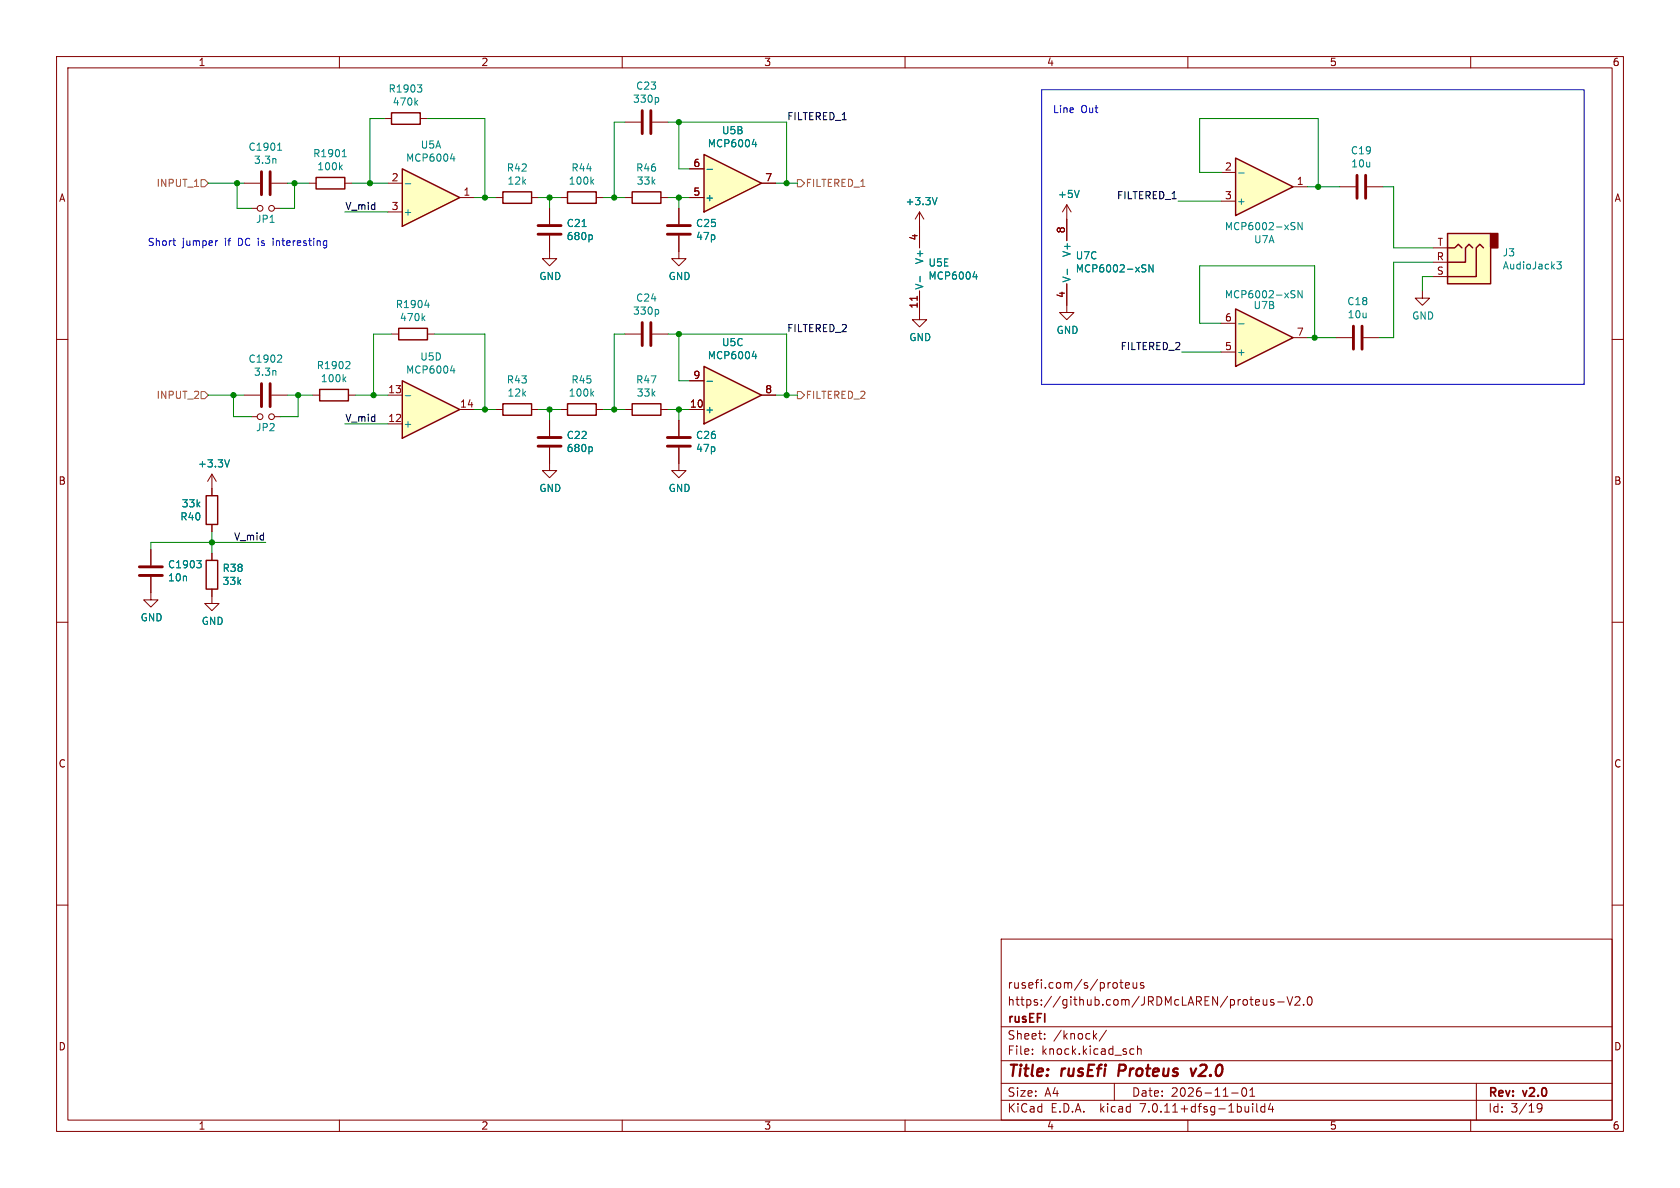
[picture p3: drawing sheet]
<svg xmlns="http://www.w3.org/2000/svg" width="297mm" height="210mm" viewBox="0 0 297 210" stroke-linecap="round" stroke-linejoin="round" font-family="sans-serif">
<g fill="none" stroke="#840000" stroke-width=".18">
<path d="M10 10h277v190h-277zM12 12h273v186h-273zM60 10v2M110 10v2M160 10v2M210 10v2M260 10v2M10 60h2M253.4 46.4h2.5M253.4 48.9h2.5M253.4 43.8h2.5M285 60h2"/>
<path d="M10 110h2M285 110h2M10 160h2M285 160h2M177 166h108v32h-108zM197.5 173.8v.8M198 173.7h.5M198.2 173.2v1.3l.3 .2M199 174.2l.7-.1-.1-.3-.4-.1-.2 .2v.7h.6M200.3 173.7l.1 .9 .3 .1 .3-.1M201 173.7v1M202.2 173.8l-.4-.1-.2 .2 .1 .2 .5 .2v.3h-.6"/>
<path d="M222 177.6h.6M222 176.8l.5-.1 .2 .4-.7 .1M223.3 176.7l.1 .9 .3 .1 .3-.1M224 176.7v1M225.2 176.8l-.4-.1-.2 .2 .1 .2 .5 .2v.3h-.6M225.9 177.1h1.1M227.5 176.2l.5 1.5 .5-1.5M229 176.3l.5-.1 .2 .1 .1 .3-.9 1.1h.9M230.5 177.6v.1M231.2 176.3l.3-.1a.81 .81 0 0 1 .5 .6 .81 .81 0 0 1-.3 .8l-.1 .1a.81 .81 0 0 1-.4-1.4zM60 198v2M110 198v2"/>
<path d="M160 198v2M177 194.5h108M177 191.5h108M177 187.5h108M177 181.5h108M182.5 186.3v.1M182.5 185.5v.1M184.7 183.6v.1M184.7 182.8v.1M193.5 183.1l.4 .6M193.9 182.7l-.6 .6M195.6 182.1l-1.3 2"/>
<path d="M197 191.5v3M199.9 186.3h.6M199.9 185.5h.6M201.1 185.5l.2-.1 .4 .1v.9M201.1 184.9v1.5M210 198v2M217.7 193.2h1.2M219.7 192.4l.2-.1a.81 .81 0 0 1 .6 .6 .81 .81 0 0 1-.3 .8l-.2 .1a.81 .81 0 0 1-.3-1.4zM221 193.8h.8M221 192.7l.4-.4v1.5M221.5 195.1v.1M221.5 195.6v1"/>
<path d="M222.2 195.1v1.3l.2 .2M223.6 195.7l-.4-.1-.3 .3v.4l.1 .2h.6M223.6 195.1v1.5M224.6 195l-.4 1.1h1M225 195.6v1M260 198v2M261 191.5v6.5M271.7 195.4l.3-.3 .5 .1a.99 .99 0 0 1-.3 1.4h-.3M271.7 195.7l.3 .3h.5l.1-.3"/>
</g>
<path d="M197.9 188.2l-.2 2M210.5 188.9l.3 1.3 .7-1.3" fill="none" stroke="#840000" stroke-width=".4"/>
<path d="M255.9 41.3h7.6v8.9h-7.6z" fill="#ffffc2" stroke="#ffffc2" stroke-width=".18"/>
<path d="M263.5 41.3h1.3v2.5h-1.3z" fill="#840000" stroke="#840000" stroke-width=".25"/>
<path d="M255.9 41.3h7.6v8.9h-7.6zM255.9 43.8h1.3l.6-.6 .6 .6M260.3 43.8l-.6-.6-.6 .6v2.6h-3.2M262.3 43.8l-.7-.6-.6 .6v5.1h-5.1" fill="none" stroke="#840000" stroke-width=".25"/>
<path d="M275.2 46.3h.8l-.4 .5 .3 .1v.5l-.1 .1-.6-.1" fill="none" stroke="#008484" stroke-width=".18"/>
<path d="M218.4 27.9l10.2 5.1-10.2 5.1z" fill="#ffffc2"/>
<path d="M218.4 27.9l10.2 5.1-10.2 5.1zM56.5 68.8h5.1v2.1h-5.1z" fill="none" stroke="#840000" stroke-width=".25"/>
<path d="M215.9 30.5h2.5M215.9 35.6h2.5M228.6 33h2.5M188.6 54v1.2h1.3l-1.3 1.3-1.3-1.3h1.3M55.2 69.9h1.3M61.6 69.9h1.3" fill="none" stroke="#840000" stroke-width=".18"/>
<path d="M219 30.6h.9M228.4 39.3l.5 .1M230.2 39.3v1.3l-.7-1.3v1.3M228.7 40l.2 .2-.2 .4M60.8 67l.3 .5M61.1 66.6l-.4 .5M61.6 63.9l.3 .2-.1 .3-.7 .8h.8" fill="none" stroke="#008484" stroke-width=".18"/>
<path d="M218.4 54.6l10.2 5.1-10.2 5.1z" fill="#ffffc2"/>
<path d="M88.9 33.9h5.1v2h-5.1zM218.4 54.6l10.2 5.1-10.2 5.1zM36.4 87.6h2.1v5.1h-2.1zM36.4 99.1h2.1v5h-2.1z" fill="none" stroke="#840000" stroke-width=".25"/>
<g fill="none" stroke="#840000" stroke-width=".18">
<path d="M43.2 32.4h2.8M44.4 36.8h1.1M48 32.4h2.8M48.5 36.8h1M87.6 34.9h1.3M94 34.9h1.2M188.6 36.2l-.8 1.3M188.6 36.2v6.3M188.6 36.2l.8 1.3M236.9 33h2.7M241.7 33h2.8M188.6 50.2v3.8"/>
<path d="M215.9 57.2h2.5M228.6 59.7h2.5M236.2 59.7h2.8M241 59.7h2.8M251.5 51.4v1.3h1.2l-1.2 1.3-1.3-1.3h1.3M97.2 79.1v4.1h1.2l-1.2 1.3-1.3-1.3h1.3M97.2 74.3v2.8M120 79.1v4.1h1.3l-1.3 1.3-1.3-1.3h1.3M120 74.3v2.8M215.9 62.2h2.5M26.7 97.2v2.7M37.5 83.8l-.8 1.3"/>
<path d="M37.5 83.8v3.8M37.5 92.7v1.3M37.5 97.8v1.3M37.5 83.8l.7 1.3M26.7 102v4h1.2l-1.2 1.3-1.3-1.3h1.3M37.5 104.1v2.6h1.2l-1.2 1.3-1.3-1.3h1.3"/>
<circle cx="46" cy="36.8" r=".51"/>
<circle cx="48" cy="36.8" r=".51"/>
</g>
<g fill="none" stroke="#008484" stroke-width=".18">
<path d="M48.7 28.1l.1 .8M49.1 26.6h.7M49.2 25.6l.2-.3v1.3M190.8 33.7l-.4 1.2M188.7 47.6v.9M202.1 46.8l.5 .1M202.3 47.5l.3 .2-.3 .4M203.8 46.8v1.3l-.7-1.3v1.3M219 57.2h.9M228.4 51.4h.5M228.7 52l.2 .3-.2 .3M230.2 51.4v1.2l-.7-1.2v1.2"/>
<path d="M104.5 79l.2 .2v.4l-.2 .2M34.8 99.1h.8l-.5 .5M35.3 99.6l.3 .2v.3l-.3 .3M40.6 81.3l-.5 1.2"/>
</g>
<path d="M46.2 30.4v4M47.8 30.4v4M239.9 31v4.1M241.4 31v4.1M239.3 57.7v4M240.8 57.7v4M95.1 77.3h4.1M95.1 78.9h4.1M118 77.3h4M118 78.9h4M24.6 100.2h4.1M24.6 101.7h4.1" fill="none" stroke="#840000" stroke-width=".51"/>
<path d="M71.1 67.3l10.2 5.1-10.2 5.1z" fill="#ffffc2"/>
<path d="M69.2 19.9h5.1v2.1h-5.1zM55.9 31.4h5.1v2h-5.1zM70.5 58h5.1v2.1h-5.1zM71.1 67.3l10.2 5.1-10.2 5.1zM88.9 71.4h5.1v2h-5.1zM100.3 71.4h5.1v2h-5.1zM111.8 71.4h5v2h-5z" fill="none" stroke="#840000" stroke-width=".25"/>
<g fill="none" stroke="#840000" stroke-width=".18">
<path d="M54.6 32.4h1.3M61 32.4h1.2M67.9 21h1.3M74.3 21h1.3M97.2 36.8v2.8M120 36.8v2.8M69.2 59.1h1.3M75.6 59.1h1.2M97.2 41.7v4h1.2l-1.2 1.3-1.3-1.3h1.3M110.5 59.1h2.8M115.3 59.1h2.8M120 41.7v4h1.3l-1.3 1.3-1.3-1.3h1.3"/>
<path d="M68.6 74.9h2.5M68.6 69.9h2.5M81.3 72.4h2.5M87.6 72.4h1.3M94 72.4h1.2M99.1 72.4h1.2M105.4 72.4h1.3M110.5 72.4h1.3M116.8 72.4h1.3"/>
</g>
<g fill="none" stroke="#008484" stroke-width=".18">
<path d="M73.5 18.1l.3 .5M73.8 15h.8l-.5 .5M73.8 17.7l-.4 .5M74.3 15.5l.3 .2v.3l-.3 .3M60.1 29.5l.4 .5M60.5 27.7h.7M60.5 29.2l-.5 .5M60.6 26.7l.3-.3v1.3M74.7 56.2l.4 .5M75.1 54h.8M75.1 55.8l-.5 .5M75.7 53.5v.9"/>
<path d="M102.9 40.1h.7M104.5 41.5l.2 .3v.3l-.2 .3M116.2 54.7l.2 .2v.4l-.2 .2M71.6 69.9h1M79.6 65.5h.8M80.3 65.1v.9M104.6 69.5l.4 .5M105 69.2l-.5 .5"/>
</g>
<path d="M95.1 39.9h4.1M118 39.9h4M95.1 41.4h4.1M113.5 57v4.1M115.1 57v4.1M118 41.4h4" fill="none" stroke="#840000" stroke-width=".51"/>
<path d="M124.5 64.8l10.1 5.1-10.1 5z" fill="#ffffc2"/>
<path d="M124.5 64.8l10.1 5.1-10.1 5z" fill="none" stroke="#840000" stroke-width=".25"/>
<path d="M121.9 72.4h2.6M121.9 67.3h2.6M134.6 69.9h2.6" fill="none" stroke="#840000" stroke-width=".18"/>
<path d="M125 67.4h1M133 63h.8M133.6 62.6v.8" fill="none" stroke="#008484" stroke-width=".18"/>
<path d="M124.5 27.3l10.1 5.1-10.1 5.1z" fill="#ffffc2"/>
<path d="M124.5 27.3l10.1 5.1-10.1 5.1z" fill="none" stroke="#840000" stroke-width=".25"/>
<path d="M121.9 34.9h2.6M121.9 29.8h2.6M134.6 32.4h2.6" fill="none" stroke="#840000" stroke-width=".18"/>
<path d="M125 29.9h1M133 25.5h.8M133.6 25.1v.9" fill="none" stroke="#008484" stroke-width=".18"/>
<path d="M71.1 29.8l10.2 5.1-10.2 5.1z" fill="#ffffc2"/>
<path d="M71.1 29.8l10.2 5.1-10.2 5.1zM100.3 33.9h5.1v2h-5.1zM111.8 33.9h5v2h-5z" fill="none" stroke="#840000" stroke-width=".25"/>
<g fill="none" stroke="#840000" stroke-width=".18">
<path d="M68.6 32.4h2.5M68.6 37.5h2.5M81.3 34.9h2.5M97.2 36.8v2.8M99.1 34.9h1.2M105.4 34.9h1.3M110.5 34.9h1.3M110.5 21.6h2.8M115.3 21.6h2.8M116.8 34.9h1.3M120 36.8v2.8M121.9 34.9h2.6"/>
<path d="M121.9 29.8h2.6M134.6 32.4h2.6M162.6 37.5l-.8 1.2M162.6 37.5v6.3M162.6 37.5l.7 1.2M188.6 38.7v3.8M97.2 41.7v2.8M120 41.7v2.8M162.1 52.4v.7M162.6 51.4v5.1h1.2l-1.2 1.3-1.3-1.3h1.3M188.6 50.2v3.8M43.2 69.9h2.8"/>
<path d="M44.4 73.7h1.1M48 69.9h2.8M48.5 73.7h1M97.2 74.3v2.8M97.2 79.1v2.8M120 74.3v2.8M120 79.1v2.8M121.9 72.4h2.6M121.9 67.3h2.6M134.6 69.9h2.6M26.7 97.2v2.7M37.5 86.4v1.2"/>
<path d="M37.5 92.7v1.3M37.5 97.8v1.3M26.7 102v2.8M37.5 104.1v1.3"/>
<circle cx="46" cy="73.7" r=".51"/>
<circle cx="48" cy="73.7" r=".51"/>
</g>
<g fill="none" stroke="#008484" stroke-width=".18">
<path d="M116.2 17.2l.2 .3v.3l-.2 .3M71.6 32.5h1M79.6 28.1h.8M80.3 27.6v.9M104.6 32.1l.4 .5M105 31.7l-.5 .5M125 29.9h1M133 25.5h.8M133.6 25.1v.9M165.7 34.9l-.5 1.3M190.8 33.7l-.4 1.2M102.9 40.1h.7"/>
<path d="M104.5 41.5l.2 .3v.3l-.2 .3M162.7 48.8v1M172 48.9h.8M172.6 48.5v.8M188.7 47.6v.9M202.1 46.8l.5 .1M202.3 47.5l.3 .2-.3 .4M203.8 46.8v1.3l-.7-1.3v1.3M48.7 65.6l.1 .7M49.6 62.8l.2 .2-.1 .3-.7 .7h.8M104.5 79l.2 .2v.4l-.2 .2M125 67.4h1"/>
<path d="M133 63h.8M133.6 62.6v.8M34.8 99.1h.8l-.5 .5M35.3 99.6l.3 .2v.3l-.3 .3M40.6 81.3l-.5 1.2"/>
</g>
<path d="M113.5 19.6v4M115.1 19.6v4M46.2 67.8v4.1M47.8 67.8v4.1" fill="none" stroke="#840000" stroke-width=".51"/>
<path d="M35.6 31.8h.6l.6 .6-.6 .6h-.6zM141 31.8h.6l.6 .6-.6 .6h-.6zM35.6 69.2h.6l.6 .7-.6 .6h-.6zM141 69.2h.6l.6 .7-.6 .6h-.6z" fill="none" stroke="#848400" stroke-width=".18"/>
<path d="M184.1 15.9h95.9v52h-95.9zM30.5 42.6h.5M30.8 43.3l.2 .1M38.5 42.6h-.3M48.3 42.1v.2M48.3 42.6v.8M57.4 42.6h.4M57.8 43.3l-.4 .1M57.8 42.6v1l-.3 .2" fill="none" stroke="#0000c2" stroke-width=".18"/>
<g fill="none" stroke="#008400" stroke-width=".18">
<path d="M36.8 32.4h6.4M41.9 32.4v4.4h2.5M50.8 32.4h3.8M52.1 32.4v4.4h-2.6M61 37.5h7.6M62.2 32.4h6.4M67.9 21h-2.5v11.4M75.6 21h10.1v13.9M83.8 34.9h3.8M95.2 34.9h3.9M97.2 34.9v1.9M106.7 34.9h3.8"/>
<path d="M110.5 21.6h-1.9v13.3M118.1 34.9h3.8M118.1 21.6h21v10.8M120 21.6v8.2h1.9M120 34.9v1.9M137.2 32.4h3.8M208.3 35.6h7.6M215.9 30.5h-3.8v-9.5h20.9v12M231.1 33h5.8M244.5 33h1.9v10.8h7M69.2 59.1h-3.2v10.8M76.8 59.1h8.9v13.3"/>
<path d="M110.5 59.1h-1.9v13.3M118.1 59.1h21v10.8M120 59.1v8.2h1.9M215.9 57.2h-3.8v-10.2h20.3v12.7M231.1 59.7h5.1M253.4 46.4h-7v13.3h-2.6M253.4 48.9h-1.9v2.5M36.8 69.9h6.4M41.3 69.9v3.8h3.1M50.8 69.9h4.4M52.7 69.9v3.8h-3.2M61 74.9h7.6"/>
<path d="M62.9 69.9h5.7M83.8 72.4h3.8M95.2 72.4h3.9M97.2 72.4v1.9M106.7 72.4h3.8M118.1 72.4h3.8M120 72.4v1.9M137.2 69.9h3.8M208.9 62.2h7M37.5 94v3.8M47 95.9h-20.3v1.3"/>
</g>
<g fill="#008400" stroke="#008400" stroke-width=".18">
<circle cx="108.6" cy="34.9" r=".46"/>
<circle cx="120" cy="34.9" r=".46"/>
<circle cx="120" cy="21.6" r=".46"/>
<circle cx="139.1" cy="69.9" r=".46"/>
<circle cx="120" cy="72.4" r=".46"/>
<circle cx="139.1" cy="32.4" r=".46"/>
<circle cx="52.7" cy="69.9" r=".46"/>
<circle cx="41.3" cy="69.9" r=".46"/>
<circle cx="52.1" cy="32.4" r=".46"/>
<circle cx="41.9" cy="32.4" r=".46"/>
<circle cx="37.5" cy="95.9" r=".46"/>
<circle cx="108.6" cy="72.4" r=".46"/>
<circle cx="85.7" cy="72.4" r=".46"/>
<circle cx="66" cy="69.9" r=".46"/>
<circle cx="97.2" cy="72.4" r=".46"/>
<circle cx="120" cy="59.1" r=".46"/>
<circle cx="233" cy="33" r=".46"/>
<circle cx="232.4" cy="59.7" r=".46"/>
<circle cx="85.7" cy="34.9" r=".46"/>
<circle cx="65.4" cy="32.4" r=".46"/>
<circle cx="97.2" cy="34.9" r=".46"/>
</g>
<g font-size="2.8" fill="#840000">
<text x="178" y="190.9">Title:</text>
<text x="187.7" y="190.9">rusEfi</text>
<text x="198.6" y="190.9">Proteus</text>
<text x="212.2" y="190.9">v2.0</text>
</g>
<g font-size="2.1" fill="#840000">
<text x="178" y="178">https://github.com/JRDMcLAREN/proteus-V2.0</text>
<text x="178" y="175">rusefi.com/s/proteus</text>
<text x="178" y="184">Sheet:</text>
<text x="178" y="181.2">rusEFI</text>
<text x="186.2" y="184">/knock/</text>
<text x="178" y="186.7">File:</text>
<text x="184.1" y="186.7">knock.kicad_sch</text>
<text x="178" y="196.9">KiCad</text>
<text x="178" y="194.1">Size:</text>
<text x="184.7" y="194.1">A4</text>
<text x="185.7" y="196.9">E.D.A.</text>
<text x="194.6" y="196.9">kicad</text>
<text x="200" y="194.1">Date:</text>
<text x="201.8" y="196.9">7.0.11+dfsg-1build4</text>
<text x="207" y="194.1">2026-11-01</text>
<text x="263" y="194.3">Rev:</text>
<text x="263" y="196.9">Id:</text>
<text x="267.1" y="196.9">3/19</text>
<text x="269.4" y="194.3">v2.0</text>
</g>
<g font-size="1.8" fill="#840000">
<text x="35" y="11.9">1</text>
<text x="85" y="11.9">2</text>
<text x="135" y="11.9">3</text>
<text x="185" y="11.9">4</text>
<text x="235" y="11.9">5</text>
<text x="285" y="11.9">6</text>
<text x="122.5" y="29.6">6</text>
<text x="10.3" y="35.9">A</text>
<text x="69.1" y="32.1">2</text>
<text x="81.8" y="34.7">1</text>
<text x="122.5" y="34.7">5</text>
<text x="135.2" y="32.1">7</text>
<text x="216.5" y="30.2">2</text>
<text x="216.5" y="35.3">3</text>
<text x="229.2" y="32.8">1</text>
<text x="285.3" y="35.9">A</text>
<text x="69.1" y="37.2">3</text>
<text x="188.3" y="41.3" transform="rotate(-90 188.3 41.3)">8</text>
<text x="162.3" y="42.6" transform="rotate(-90 162.3 42.6)">4</text>
<text x="253.9" y="46.1">R</text>
<text x="254.1" y="43.6">T</text>
<text x="188.3" y="52.8" transform="rotate(-90 188.3 52.8)">4</text>
<text x="253.9" y="48.6">S</text>
<text x="162.3" y="54.7" transform="rotate(-90 162.3 54.7)">11</text>
<text x="216.5" y="56.9">6</text>
<text x="229.2" y="59.4">7</text>
<text x="216.5" y="62">5</text>
<text x="68.5" y="69.6">13</text>
<text x="122.5" y="67.1">9</text>
<text x="135.2" y="69.6">8</text>
<text x="68.5" y="74.7">12</text>
<text x="81.2" y="72.1">14</text>
<text x="121.9" y="72.1">10</text>
<text x="10.3" y="85.9">B</text>
<text x="285.3" y="85.9">B</text>
<text x="10.3" y="135.9">C</text>
<text x="285.3" y="135.9">C</text>
<text x="10.3" y="185.9">D</text>
<text x="285.3" y="185.9">D</text>
<text x="35" y="199.9">1</text>
<text x="85" y="199.9">2</text>
<text x="135" y="199.9">3</text>
<text x="185" y="199.9">4</text>
<text x="235" y="199.9">5</text>
<text x="285" y="199.9">6</text>
</g>
<g font-size="1.8" fill="#008484">
<text x="68.6" y="16.6">R1903</text>
<text x="112.4" y="16.1">C23</text>
<text x="69.3" y="18.9">470k</text>
<text x="111.8" y="18.4">330p</text>
<text x="127.5" y="23.9">U5B</text>
<text x="43.8" y="26.8">C1901</text>
<text x="44.8" y="29.2">3.3n</text>
<text x="55.3" y="28">R1901</text>
<text x="71.7" y="28.8">MCP6004</text>
<text x="74.3" y="26.5">U5A</text>
<text x="125" y="26.2">MCP6004</text>
<text x="238.7" y="27.5">C19</text>
<text x="238.8" y="29.8">10u</text>
<text x="56" y="30.3">100k</text>
<text x="89.5" y="30.5">R42</text>
<text x="89.6" y="32.8">12k</text>
<text x="100.4" y="32.8">100k</text>
<text x="100.9" y="30.5">R44</text>
<text x="112.4" y="30.5">R46</text>
<text x="112.5" y="32.8">33k</text>
<text x="124.6" y="35.8">+</text>
<text x="186.9" y="35.2">+5V</text>
<text x="45.2" y="39.6">JP1</text>
<text x="71.2" y="38.3">+</text>
<text x="100.1" y="40.3">C21</text>
<text x="122.9" y="40.3">C25</text>
<text x="160" y="36.5">+3.3V</text>
<text x="216.4" y="40.9">MCP6002-xSN</text>
<text x="218.6" y="36.4">+</text>
<text x="100.1" y="42.6">680p</text>
<text x="122.9" y="42.6">47p</text>
<text x="163.4" y="46.8" transform="rotate(-90 163.4 46.8)">V+</text>
<text x="164" y="47.3">U5E</text>
<text x="189.5" y="45.5" transform="rotate(-90 189.5 45.5)">V+</text>
<text x="190.1" y="46.1">U7C</text>
<text x="221.6" y="43.2">U7A</text>
<text x="265.6" y="45.5">J3</text>
<text x="265.6" y="47.8">AudioJack3</text>
<text x="95.2" y="49.7">GND</text>
<text x="112.4" y="53.5">C24</text>
<text x="118.1" y="49.7">GND</text>
<text x="163.4" y="51.3" transform="rotate(-90 163.4 51.3)">V-</text>
<text x="164" y="49.6">MCP6004</text>
<text x="189.5" y="50" transform="rotate(-90 189.5 50)">V-</text>
<text x="190.1" y="48.4">MCP6002-xSN</text>
<text x="216.4" y="52.9">MCP6002-xSN</text>
<text x="69.9" y="54.7">R1904</text>
<text x="70.6" y="57">470k</text>
<text x="111.8" y="55.8">330p</text>
<text x="186.7" y="59.2">GND</text>
<text x="221.5" y="54.8">U7B</text>
<text x="238.1" y="54.2">C18</text>
<text x="238.1" y="56.5">10u</text>
<text x="249.6" y="56.7">GND</text>
<text x="43.8" y="64.3">C1902</text>
<text x="55.9" y="65.5">R1902</text>
<text x="74.2" y="63.9">U5D</text>
<text x="125" y="63.7">MCP6004</text>
<text x="127.5" y="61.4">U5C</text>
<text x="160.7" y="60.5">GND</text>
<text x="218.6" y="63.1">+</text>
<text x="44.8" y="66.6">3.3n</text>
<text x="56.6" y="67.8">100k</text>
<text x="71.7" y="66.2">MCP6004</text>
<text x="89.5" y="68">R43</text>
<text x="89.6" y="70.3">12k</text>
<text x="100.4" y="70.3">100k</text>
<text x="100.9" y="68">R45</text>
<text x="112.4" y="68">R47</text>
<text x="112.5" y="70.3">33k</text>
<text x="45.2" y="76.4">JP2</text>
<text x="71.2" y="75.8">+</text>
<text x="100.1" y="77.8">C22</text>
<text x="122.9" y="77.8">C26</text>
<text x="124.6" y="73.3">+</text>
<text x="34.9" y="82.8">+3.3V</text>
<text x="100.1" y="80.1">680p</text>
<text x="122.9" y="80.1">47p</text>
<text x="32" y="89.9">33k</text>
<text x="95.2" y="87.2">GND</text>
<text x="118.1" y="87.2">GND</text>
<text x="31.8" y="92.2">R40</text>
<text x="29.6" y="100.7">C1903</text>
<text x="39.3" y="101.3">R38</text>
<text x="29.6" y="103">10n</text>
<text x="39.3" y="103.6">33k</text>
<text x="24.8" y="110">GND</text>
<text x="35.6" y="110.7">GND</text>
</g>
<g font-size="1.8">
<text x="139.1" y="21.3">FILTERED_1</text>
<text x="197.4" y="35.3">FILTERED_1</text>
<text x="61" y="37.2">V_mid</text>
<text x="139.1" y="58.8">FILTERED_2</text>
<text x="198" y="62">FILTERED_2</text>
<text x="61" y="74.7">V_mid</text>
<text x="41.3" y="95.6">V_mid</text>
</g>
<g font-size="1.8" fill="#0000c2">
<text x="186.1" y="20.1">Line</text>
<text x="191.1" y="20.1">Out</text>
<text x="26" y="43.6">Short</text>
<text x="32.2" y="43.6">jumper</text>
<text x="39.9" y="43.6">if</text>
<text x="42.4" y="43.6">DC is</text>
<text x="48.9" y="43.6">interesting</text>
</g>
<g font-size="1.8" fill="#848400">
<text x="27.6" y="33.2">INPUT_1</text>
<text x="142.3" y="33.2">FILTERED_1</text>
<text x="27.6" y="70.7">INPUT_2</text>
<text x="142.3" y="70.7">FILTERED_2</text>
</g>
</svg>
